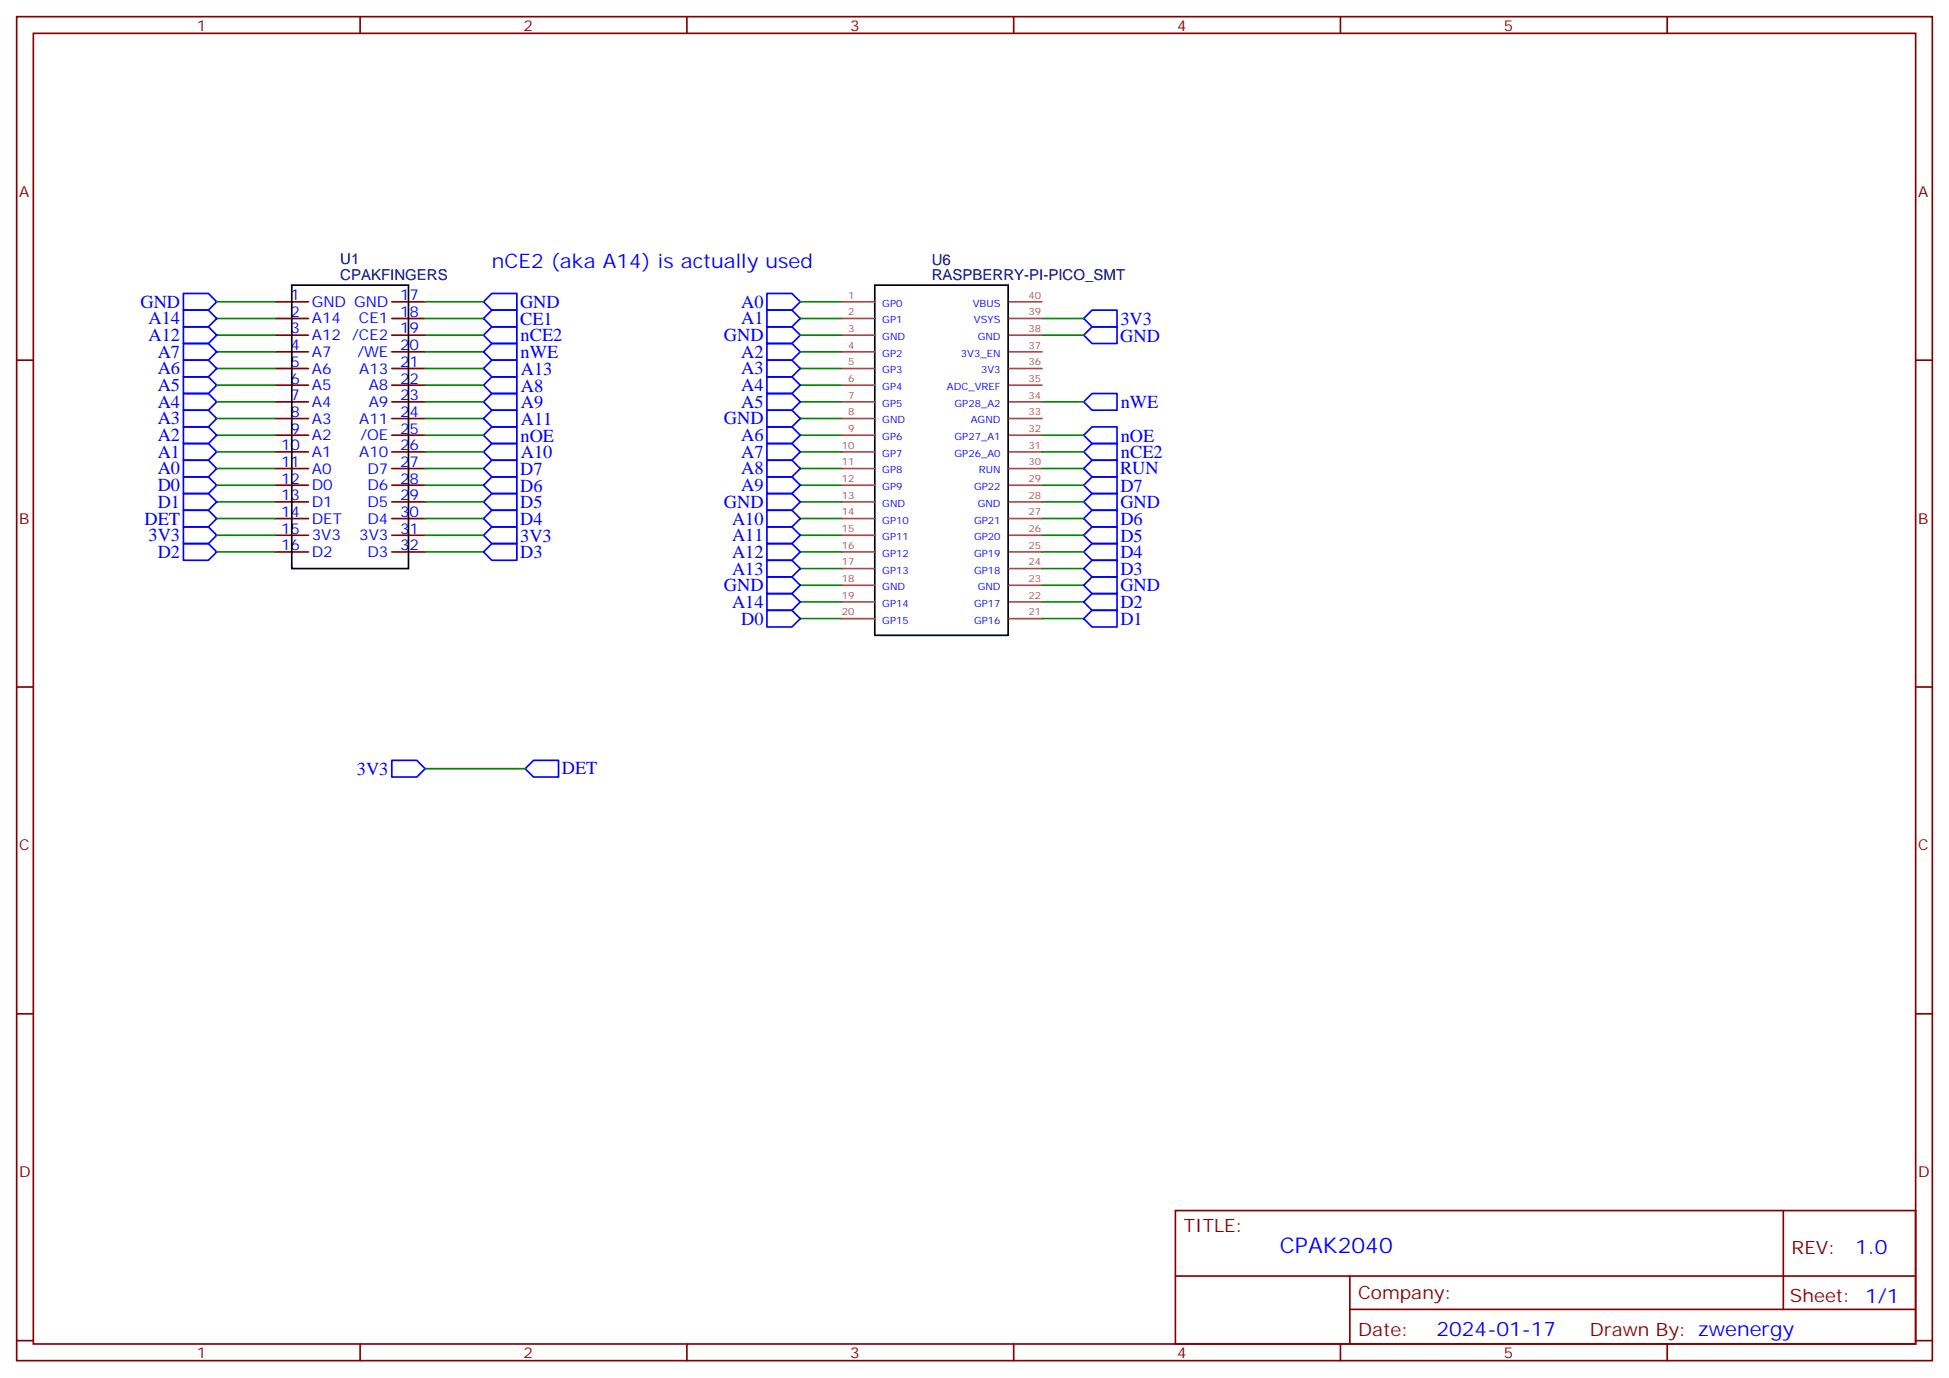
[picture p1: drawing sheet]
<svg xmlns="http://www.w3.org/2000/svg" width="412mm" height="292mm" viewBox="0 0 412 292" stroke-linecap="round" stroke-linejoin="round" font-family="sans-serif">
<g fill="none" stroke="#870000" stroke-width=".35">
<path d="M3.5 3.5h405.4v284.4h-405.4zM7.1 7.1h398.2v277.2h-398.2zM76.2 3.5v3.6M145.3 3.5v3.6M214.5 3.5v3.6M283.6 3.5v3.6M352.8 3.5v3.6M3.5 76.2h3.6M58.2 63.9h7.1M58.2 67.4h7.1M58.2 70.9h7.1M58.2 74.4h7.1"/>
<path d="M58.2 78h7.1M82.9 63.9h7.1M82.9 67.4h7.1M82.9 70.9h7.1M82.9 74.4h7.1M82.9 78h7.1M405.3 76.2h3.6M58.2 81.5h7.1M58.2 85h7.1M58.2 88.5h7.1M58.2 92.1h7.1M58.2 95.6h7.1"/>
<path d="M58.2 99.1h7.1M82.9 81.5h7.1M82.9 85h7.1M82.9 88.5h7.1M82.9 92.1h7.1M82.9 95.6h7.1M82.9 99.1h7.1M58.2 102.7h7.1M58.2 106.2h7.1M58.2 109.7h7.1M58.2 113.2h7.1M58.2 116.8h7.1"/>
<path d="M82.9 102.7h7.1M82.9 106.2h7.1M82.9 109.7h7.1M82.9 113.2h7.1M82.9 116.8h7.1M3.5 145.3h3.6M405.3 145.3h3.6M3.5 214.5h3.6M405.3 214.5h3.6M248.7 256.1h156.6v28.2h-156.6zM377.3 256.1v20.9M248.7 270h156.5"/>
<path d="M285.6 277h119.6M285.6 270v14.1M3.5 283.6h3.6M76.2 284.3v3.6M145.3 284.3v3.6M214.5 284.3v3.6M283.6 284.3v3.6M352.8 284.3v3.6M405.3 283.6h3.6"/>
</g>
<path d="M61.7 60.3h24.7v60h-24.7zM185.1 60.3h28.2v74.1h-28.2z" fill="none" stroke="#000" stroke-width=".35"/>
<g fill="none" stroke="#00f" stroke-width=".35">
<path d="M38.8 62.1h5.3l1.8 1.8-1.8 1.7h-5.3zM38.8 65.6h5.3l1.8 1.8-1.8 1.7h-5.3zM38.8 69.1h5.3l1.8 1.8-1.8 1.8h-5.3zM38.8 72.7h5.3l1.8 1.7-1.8 1.8h-5.3zM38.8 79.7h5.3l1.8 1.8-1.8 1.8h-5.3zM38.8 76.2h5.3l1.8 1.8-1.8 1.7h-5.3zM102.3 63.9l1.8-1.8h5.3v3.5h-5.3zM102.3 67.4l1.8-1.8h5.3v3.5h-5.3zM102.3 70.9l1.8-1.8h5.3v3.6h-5.3zM102.3 78l1.8-1.8h5.3v3.5h-5.3zM104.1 72.7h5.3v3.5h-5.3l-1.8-1.8zM162.3 62.1h5.3l1.7 1.8-1.7 1.7h-5.3z"/>
<path d="M162.3 65.6h5.3l1.7 1.8-1.7 1.7h-5.3zM162.3 69.1h5.3l1.7 1.8-1.7 1.8h-5.3zM162.3 72.7h5.3l1.7 1.7-1.7 1.8h-5.3zM162.3 79.7h5.3l1.7 1.8-1.7 1.8h-5.3zM162.3 76.2h5.3l1.7 1.8-1.7 1.7h-5.3zM229.3 70.9l1.8-1.8h5.3v3.6h-5.3zM229.3 67.4l1.8-1.8h5.3v3.5h-5.3zM38.8 86.8h5.3l1.8 1.7-1.8 1.8h-5.3zM38.8 83.3h5.3l1.8 1.7-1.8 1.8h-5.3zM38.8 97.4h5.3l1.8 1.7-1.8 1.8h-5.3zM38.8 93.8h5.3l1.8 1.8-1.8 1.8h-5.3zM38.8 90.3h5.3l1.8 1.8-1.8 1.7h-5.3z"/>
<path d="M102.3 81.5l1.8-1.8h5.3v3.6h-5.3zM102.3 85l1.8-1.7h5.3v3.5h-5.3zM102.3 88.5l1.8-1.7h5.3v3.5h-5.3zM102.3 95.6l1.8-1.8h5.3v3.6h-5.3zM102.3 99.1l1.8-1.7h5.3v3.5h-5.3zM104.1 90.3h5.3v3.5h-5.3l-1.8-1.7zM162.3 86.8h5.3l1.7 1.7-1.7 1.8h-5.3zM162.3 83.3h5.3l1.7 1.7-1.7 1.8h-5.3zM162.3 97.4h5.3l1.7 1.7-1.7 1.8h-5.3zM162.3 93.8h5.3l1.7 1.8-1.7 1.8h-5.3zM162.3 90.3h5.3l1.7 1.8-1.7 1.7h-5.3zM229.3 85l1.8-1.7h5.3v3.5h-5.3z"/>
<path d="M229.3 99.1l1.8-1.7h5.3v3.5h-5.3zM229.3 95.6l1.8-1.8h5.3v3.6h-5.3zM231.1 90.3h5.3v3.5h-5.3l-1.8-1.7zM38.8 100.9h5.3l1.8 1.8-1.8 1.7h-5.3zM38.8 115h5.3l1.8 1.8-1.8 1.7h-5.3zM38.8 111.5h5.3l1.8 1.7-1.8 1.8h-5.3zM38.8 107.9h5.3l1.8 1.8-1.8 1.8h-5.3zM38.8 104.4h5.3l1.8 1.8-1.8 1.7h-5.3zM102.3 102.7l1.8-1.8h5.3v3.5h-5.3zM102.3 106.2l1.8-1.8h5.3v3.5h-5.3zM102.3 109.7l1.8-1.8h5.3v3.6h-5.3zM102.3 113.2l1.8-1.7h5.3v3.5h-5.3z"/>
<path d="M102.3 116.8l1.8-1.8h5.3v3.5h-5.3zM162.3 100.9h5.3l1.7 1.8-1.7 1.7h-5.3zM162.3 115h5.3l1.7 1.8-1.7 1.7h-5.3zM162.3 111.5h5.3l1.7 1.7-1.7 1.8h-5.3zM162.3 107.9h5.3l1.7 1.8-1.7 1.8h-5.3zM162.3 104.4h5.3l1.7 1.8-1.7 1.7h-5.3zM162.3 118.5h5.3l1.7 1.8-1.7 1.8h-5.3zM229.3 102.7l1.8-1.8h5.3v3.5h-5.3zM229.3 116.8l1.8-1.8h5.3v3.5h-5.3zM229.3 113.2l1.8-1.7h5.3v3.5h-5.3zM229.3 109.7l1.8-1.8h5.3v3.6h-5.3zM229.3 106.2l1.8-1.8h5.3v3.5h-5.3z"/>
<path d="M162.3 129.1h5.3l1.7 1.8-1.7 1.7h-5.3zM162.3 125.6h5.3l1.7 1.8-1.7 1.7h-5.3zM162.3 122.1h5.3l1.7 1.7-1.7 1.8h-5.3zM229.3 120.3l1.8-1.8h5.3v3.6h-5.3zM229.3 123.8l1.8-1.7h5.3v3.5h-5.3zM229.3 127.4l1.8-1.8h5.3v3.5h-5.3zM229.3 130.9l1.8-1.8h5.3v3.5h-5.3zM82.9 160.9h5.3l1.8 1.7-1.8 1.8h-5.3zM111.1 162.6l1.8-1.7h5.3v3.5h-5.3z"/>
</g>
<g fill="none" stroke="#008700" stroke-width=".35">
<path d="M45.9 63.9h12.3M45.9 67.4h12.3M45.9 70.9h12.3M45.9 74.4h12.3M45.9 78h12.3M90 63.9h12.3M90 67.4h12.3M90 70.9h12.3M90 74.4h12.3M90 78h12.3M169.3 63.9h8.9M169.3 67.4h8.9"/>
<path d="M169.3 70.9h8.9M169.3 74.4h8.9M169.3 78h8.9M220.5 67.4h8.8M220.5 70.9h8.8M45.9 88.5h12.3M45.9 85h12.3M45.9 81.5h12.3M45.9 99.1h12.3M45.9 95.6h12.3M45.9 92.1h12.3M90 88.5h12.3"/>
<path d="M90 85h12.3M90 81.5h12.3M90 99.1h12.3M90 95.6h12.3M90 92.1h12.3M169.3 88.5h8.9M169.3 85h8.9M169.3 81.5h8.9M169.3 99.1h8.9M169.3 95.6h8.9M169.3 92.1h8.9M220.5 85h8.8"/>
<path d="M220.5 99.1h8.8M220.5 95.6h8.8M220.5 92.1h8.8M45.9 102.7h12.3M45.9 116.8h12.3M45.9 113.2h12.3M45.9 109.7h12.3M45.9 106.2h12.3M90 102.7h12.3M90 116.8h12.3M90 113.2h12.3M90 109.7h12.3"/>
<path d="M90 106.2h12.3M169.3 102.7h8.9M169.3 116.8h8.9M169.3 113.2h8.9M169.3 109.7h8.9M169.3 106.2h8.9M220.5 102.7h8.8M220.5 116.8h8.8M220.5 113.2h8.8M220.5 109.7h8.8M220.5 106.2h8.8M169.3 130.9h8.9"/>
<path d="M169.3 127.4h8.9M169.3 123.8h8.9M169.3 120.3h8.9M220.5 130.9h8.8M220.5 127.4h8.8M220.5 123.8h8.8M220.5 120.3h8.8M90 162.6h21.1"/>
</g>
<g fill="none" stroke="#a64a4a" stroke-width=".35">
<path d="M178.2 63.9h6.9M178.2 67.4h6.9M178.2 70.9h6.9M178.2 74.4h6.9M178.2 78h6.9M213.5 63.9h7M213.5 67.4h7M213.5 70.9h7M213.5 74.4h7M213.5 78h7M178.2 81.5h6.9M178.2 85h6.9"/>
<path d="M178.2 88.5h6.9M178.2 92.1h6.9M178.2 95.6h6.9M178.2 99.1h6.9M213.5 81.5h7M213.5 85h7M213.5 88.5h7M213.5 92.1h7M213.5 95.6h7M213.5 99.1h7M178.2 102.7h6.9M178.2 106.2h6.9"/>
<path d="M178.2 109.7h6.9M178.2 113.2h6.9M178.2 116.8h6.9M213.5 102.7h7M213.5 106.2h7M213.5 109.7h7M213.5 113.2h7M213.5 116.8h7M178.2 120.3h6.9M178.2 123.8h6.9M178.2 127.4h6.9M178.2 130.9h6.9"/>
<path d="M213.5 120.3h7M213.5 123.8h7M213.5 127.4h7M213.5 130.9h7"/>
</g>
<text font-size="4.6" fill="#00f" x="270.8" y="265.1">CPAK2040</text>
<g font-size="4.2" fill="#00f">
<text x="104.1" y="56.8">nCE2 (aka A14) is actually used</text>
<text x="392.5" y="265.4">1.0</text>
<text x="304" y="282.7">2024-01-17</text>
</g>
<g font-size="3.9" fill="#00f">
<text x="29.7" y="65.1">GND</text>
<text x="110" y="65.2">GND</text>
<text x="156.8" y="65.1">A0</text>
<text x="31.4" y="68.6">A14</text>
<text x="110.1" y="68.7">CE1</text>
<text x="156.8" y="68.6">A1</text>
<text x="237.1" y="68.7">3V3</text>
<text x="31.4" y="72.2">A12</text>
<text x="33.4" y="75.7">A7</text>
<text x="110.1" y="75.8">nWE</text>
<text x="110.2" y="72.2">nCE2</text>
<text x="153.2" y="72.1">GND</text>
<text x="156.8" y="75.7">A2</text>
<text x="237" y="72.3">GND</text>
<text x="33.4" y="82.7">A5</text>
<text x="33.4" y="79.2">A6</text>
<text x="110.2" y="79.3">A13</text>
<text x="110.2" y="82.8">A8</text>
<text x="156.8" y="82.7">A4</text>
<text x="156.8" y="79.2">A3</text>
<text x="33.4" y="89.8">A3</text>
<text x="33.4" y="86.3">A4</text>
<text x="110.2" y="86.4">A9</text>
<text x="110.2" y="89.9">A11</text>
<text x="153.2" y="89.8">GND</text>
<text x="156.8" y="86.3">A5</text>
<text x="237.1" y="86.4">nWE</text>
<text x="33.4" y="93.3">A2</text>
<text x="110.1" y="93.4">nOE</text>
<text x="156.8" y="93.3">A6</text>
<text x="237.1" y="93.4">nOE</text>
<text x="33.4" y="100.4">A0</text>
<text x="33.4" y="96.9">A1</text>
<text x="110.1" y="100.5">D7</text>
<text x="110.2" y="97">A10</text>
<text x="156.8" y="100.4">A8</text>
<text x="156.8" y="96.9">A7</text>
<text x="237" y="100.4">RUN</text>
<text x="237.2" y="96.9">nCE2</text>
<text x="33.4" y="103.9">D0</text>
<text x="33.4" y="107.4">D1</text>
<text x="110.1" y="104">D6</text>
<text x="110.1" y="107.5">D5</text>
<text x="153.2" y="107.4">GND</text>
<text x="156.8" y="103.9">A9</text>
<text x="237.1" y="104">D7</text>
<text x="237.1" y="107.4">GND</text>
<text x="30.6" y="111">DET</text>
<text x="110.1" y="111.1">D4</text>
<text x="154.9" y="111">A10</text>
<text x="237.1" y="111.1">D6</text>
<text x="31.4" y="114.5">3V3</text>
<text x="33.4" y="118">D2</text>
<text x="110.1" y="114.6">3V3</text>
<text x="110.1" y="118.1">D3</text>
<text x="154.9" y="118">A12</text>
<text x="154.9" y="114.5">A11</text>
<text x="237.1" y="118.1">D4</text>
<text x="237.1" y="114.6">D5</text>
<text x="153.2" y="125.1">GND</text>
<text x="154.9" y="121.5">A13</text>
<text x="237.1" y="121.7">D3</text>
<text x="237.1" y="125.1">GND</text>
<text x="154.9" y="128.6">A14</text>
<text x="237.1" y="128.7">D2</text>
<text x="156.8" y="132.1">D0</text>
<text x="237.1" y="132.2">D1</text>
<text x="75.5" y="163.9">3V3</text>
<text x="118.9" y="163.8">DET</text>
</g>
<g font-size="3.9" fill="#800">
<text x="250.5" y="260.7">TITLE:</text>
<text x="379.1" y="265.4">REV:</text>
<text x="287.4" y="274.9">Company:</text>
<text x="378.7" y="275.5">Sheet: 1/1</text>
<text x="287.4" y="282.6">Date:</text>
<text x="336.4" y="282.7">Drawn By: zwenergy</text>
</g>
<g font-size="3.2" fill="#800">
<text x="41.6" y="6.5">1</text>
<text x="110.8" y="6.5">2</text>
<text x="179.9" y="6.5">3</text>
<text x="249.1" y="6.5">4</text>
<text x="318.2" y="6.5">5</text>
<text x="4.1" y="41.6">A</text>
<text x="405.9" y="41.6">A</text>
<text x="4.1" y="110.8">B</text>
<text x="405.9" y="110.8">B</text>
<text x="4.1" y="179.9">C</text>
<text x="405.9" y="179.9">C</text>
<text x="4.1" y="249.1">D</text>
<text x="405.9" y="249.1">D</text>
<text x="41.6" y="287.3">1</text>
<text x="110.8" y="287.3">2</text>
<text x="179.9" y="287.3">3</text>
<text x="249.1" y="287.3">4</text>
<text x="318.2" y="287.3">5</text>
</g>
<g font-size="3.2" fill="#000080">
<text x="72" y="59.1">CPAKFINGERS</text>
<text x="72" y="55.9">U1</text>
<text x="197.2" y="59.3">RASPBERRY-PI-PICO_SMT</text>
<text x="197.2" y="56.1">U6</text>
</g>
<g font-size="3.2" fill="#00f">
<text x="61.5" y="63.5">1</text>
<text x="66" y="64.9">GND GND</text>
<text x="84.7" y="63.5">17</text>
<text x="61.5" y="67">2</text>
<text x="61.5" y="70.6">3</text>
<text x="66" y="68.4">A14</text>
<text x="66" y="72">A12</text>
<text x="74.5" y="72">/CE2</text>
<text x="76" y="68.4">CE1</text>
<text x="84.7" y="67">18</text>
<text x="84.7" y="70.6">19</text>
<text x="61.5" y="74.1">4</text>
<text x="61.5" y="77.6">5</text>
<text x="66" y="75.5">A7</text>
<text x="75.6" y="75.5">/WE</text>
<text x="84.7" y="74.1">20</text>
<text x="84.7" y="77.6">21</text>
<text x="61.5" y="81.1">6</text>
<text x="66" y="79">A6</text>
<text x="66" y="82.5">A5</text>
<text x="76" y="79">A13</text>
<text x="78" y="82.5">A8</text>
<text x="84.7" y="81.1">22</text>
<text x="61.5" y="84.7">7</text>
<text x="61.5" y="88.2">8</text>
<text x="66" y="86.1">A4</text>
<text x="66" y="89.6">A3</text>
<text x="76" y="89.6">A11</text>
<text x="78" y="86.1">A9</text>
<text x="84.7" y="84.7">23</text>
<text x="84.7" y="88.2">24</text>
<text x="59.5" y="95.2">10</text>
<text x="61.5" y="91.7">9</text>
<text x="66" y="93.1">A2</text>
<text x="76.2" y="93.1">/OE</text>
<text x="84.7" y="91.7">25</text>
<text x="84.7" y="95.2">26</text>
<text x="59.5" y="98.8">11</text>
<text x="66" y="96.7">A1</text>
<text x="66" y="100.2">A0</text>
<text x="76" y="96.7">A10</text>
<text x="77.7" y="100.2">D7</text>
<text x="84.7" y="98.8">27</text>
<text x="59.5" y="102.3">12</text>
<text x="59.5" y="105.8">13</text>
<text x="66" y="103.7">D0</text>
<text x="66" y="107.2">D1</text>
<text x="77.7" y="103.7">D6</text>
<text x="77.7" y="107.2">D5</text>
<text x="84.7" y="102.3">28</text>
<text x="84.7" y="105.8">29</text>
<text x="59.5" y="109.4">14</text>
<text x="59.5" y="112.9">15</text>
<text x="66" y="110.8">DET</text>
<text x="77.7" y="110.8">D4</text>
<text x="84.7" y="109.4">30</text>
<text x="84.7" y="112.9">31</text>
<text x="59.5" y="116.4">16</text>
<text x="66" y="114.3">3V3</text>
<text x="66" y="117.8">D2</text>
<text x="76" y="114.3">3V3</text>
<text x="77.7" y="117.8">D3</text>
<text x="84.7" y="116.4">32</text>
</g>
<g font-size="2.1" fill="#a54b4b">
<text x="179.5" y="63.2">1</text>
<text x="217.6" y="63.2">40</text>
<text x="179.5" y="66.7">2</text>
<text x="179.5" y="70.2">3</text>
<text x="217.6" y="70.2">38</text>
<text x="217.6" y="66.7">39</text>
<text x="179.5" y="73.7">4</text>
<text x="179.5" y="77.3">5</text>
<text x="217.6" y="77.3">36</text>
<text x="217.6" y="73.7">37</text>
<text x="179.5" y="80.8">6</text>
<text x="217.6" y="80.8">35</text>
<text x="179.5" y="84.3">7</text>
<text x="179.5" y="87.9">8</text>
<text x="217.6" y="87.9">33</text>
<text x="217.6" y="84.3">34</text>
<text x="178.1" y="94.9">10</text>
<text x="179.5" y="91.4">9</text>
<text x="217.6" y="94.9">31</text>
<text x="217.6" y="91.4">32</text>
<text x="178.1" y="98.4">11</text>
<text x="178.1" y="102">12</text>
<text x="217.6" y="102">29</text>
<text x="217.6" y="98.4">30</text>
<text x="178.1" y="105.5">13</text>
<text x="217.6" y="105.5">28</text>
<text x="178.1" y="109">14</text>
<text x="178.1" y="112.5">15</text>
<text x="217.6" y="112.5">26</text>
<text x="217.6" y="109">27</text>
<text x="178.1" y="116.1">16</text>
<text x="178.1" y="119.6">17</text>
<text x="217.6" y="119.6">24</text>
<text x="217.6" y="116.1">25</text>
<text x="178.1" y="123.1">18</text>
<text x="217.6" y="123.1">23</text>
<text x="178.1" y="126.7">19</text>
<text x="178.1" y="130.2">20</text>
<text x="217.6" y="130.2">21</text>
<text x="217.6" y="126.7">22</text>
</g>
<g font-size="2.1" fill="#00f">
<text x="186.7" y="64.9">GP0</text>
<text x="205.8" y="64.9">VBUS</text>
<text x="186.7" y="68.4">GP1</text>
<text x="186.7" y="71.9">GND</text>
<text x="206.1" y="68.4">VSYS</text>
<text x="206.9" y="71.9">GND</text>
<text x="186.7" y="75.5">GP2</text>
<text x="203.3" y="75.5">3V3_EN</text>
<text x="186.7" y="79">GP3</text>
<text x="186.7" y="82.5">GP4</text>
<text x="200.4" y="82.5">ADC_VREF</text>
<text x="207.6" y="79">3V3</text>
<text x="186.7" y="86.1">GP5</text>
<text x="186.7" y="89.6">GND</text>
<text x="202" y="86.1">GP28_A2</text>
<text x="205.4" y="89.6">AGND</text>
<text x="186.7" y="93.1">GP6</text>
<text x="202" y="93.1">GP27_A1</text>
<text x="186.7" y="96.6">GP7</text>
<text x="186.7" y="100.2">GP8</text>
<text x="202" y="96.6">GP26_A0</text>
<text x="207.1" y="100.2">RUN</text>
<text x="186.7" y="103.7">GP9</text>
<text x="186.7" y="107.2">GND</text>
<text x="206.1" y="103.7">GP22</text>
<text x="206.9" y="107.2">GND</text>
<text x="186.7" y="110.8">GP10</text>
<text x="206.1" y="110.8">GP21</text>
<text x="186.7" y="114.3">GP11</text>
<text x="186.7" y="117.8">GP12</text>
<text x="206.1" y="117.8">GP19</text>
<text x="206.1" y="114.3">GP20</text>
<text x="186.7" y="121.3">GP13</text>
<text x="186.7" y="124.9">GND</text>
<text x="206.1" y="121.3">GP18</text>
<text x="206.9" y="124.9">GND</text>
<text x="186.7" y="128.4">GP14</text>
<text x="186.7" y="131.9">GP15</text>
<text x="206.1" y="131.9">GP16</text>
<text x="206.1" y="128.4">GP17</text>
</g>
</svg>
